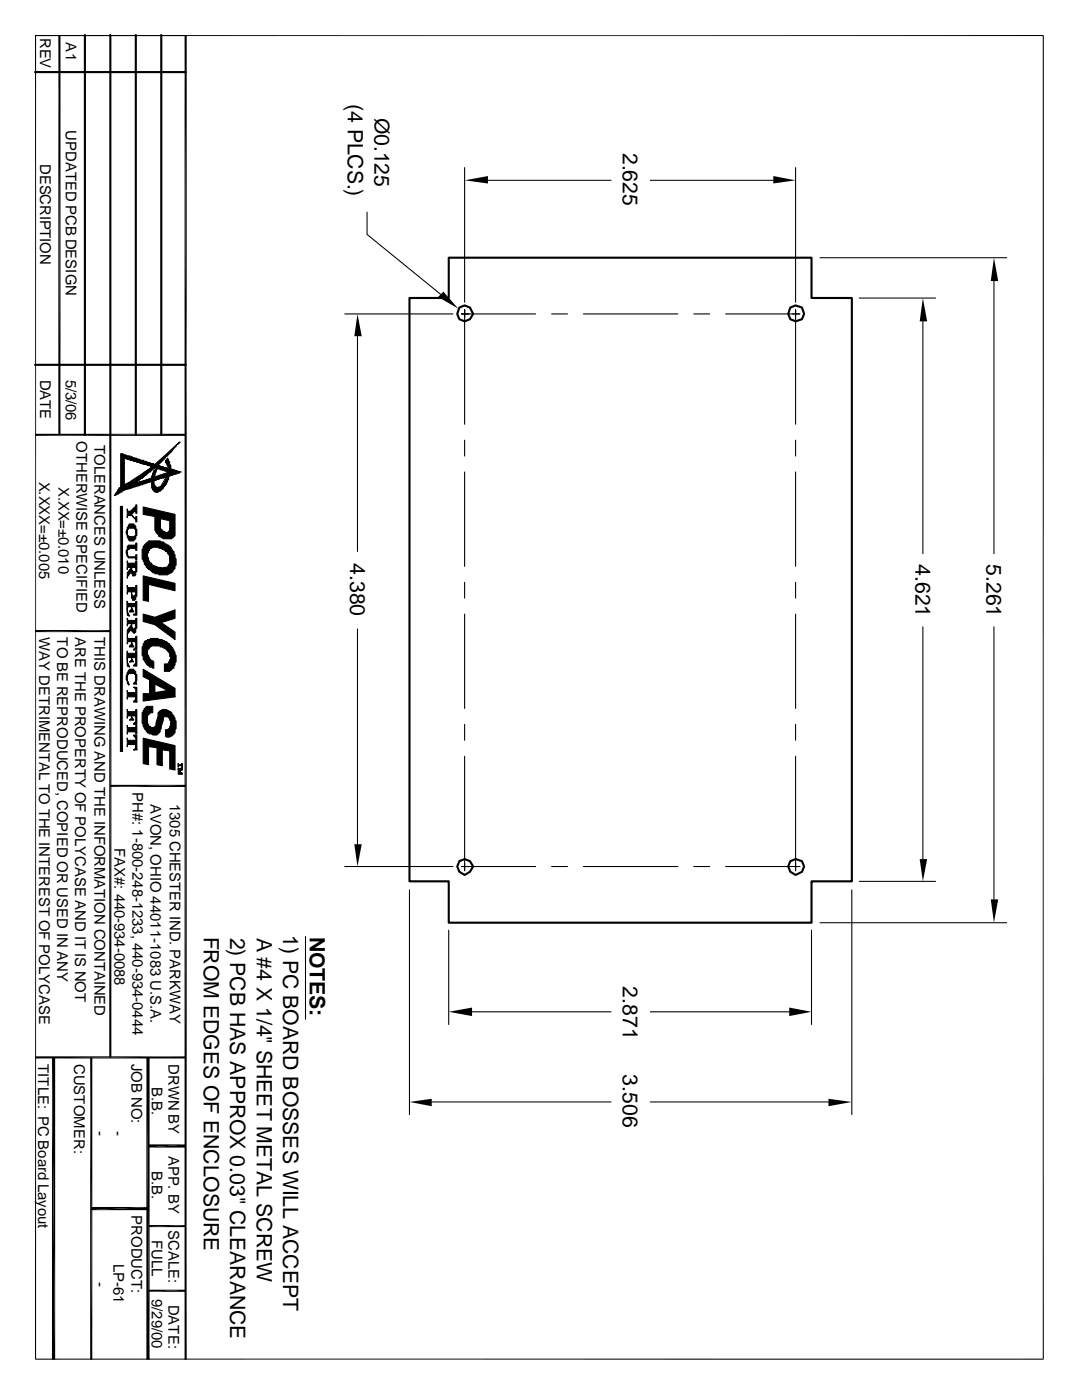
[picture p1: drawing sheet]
<svg xmlns="http://www.w3.org/2000/svg" width="216mm" height="279mm" viewBox="0 0 216 279" stroke-linecap="round" stroke-linejoin="round" font-family="sans-serif">
<g fill="none" stroke="#000" stroke-width=".21">
<path d="M7 7.1h201.3M7.1 7v264.4M208.2 7v264.4M92.7 33.4v26.9M97.4 36h24.5M129.8 36h24.5M158.7 33.4v26.9M73.2 42.3v4.5l14.9 12M163.6 51.4h37.3M171.4 59.5h15.3M198.3 56.1v54.4M68.8 62.7h21.6"/>
<path d="M71.3 67.1v43M92.1 62.7h14.8M92.7 61.8v22.9M110.1 62.7h3.1M116.4 62.7h18.9M138.4 62.7h3.2M144.8 62.7h14.8M158.7 61.8v22.9M184.1 64.1v46.4M22.9 98.8h.2M23.1 98.4l.2 .2h-.2v.2M23.3 98.2l.4 .2-.2-.4 .4 .4"/>
<path d="M23.7 97.6l.6 .6M23.7 97.8l.4 .4M24.1 91.9l1.1-1.1-1.1 1.3 .7 .6-.7 .6 .7 .7-.7 .6 .7 .6-.7 .7 .7 .4-.7-.6 .7-.7-.7-.6 .7-.6-.7-.7 .7-.6M24.1 90.6l6.8 2.1-.2 .2M24.1 92.7l.7 .6-.7 .7 .7 .6-.7 .6 .7 .7-.7 .6 1.1 1.1 2.7-2.6M24.1 97.2l.7 .6M24.1 92.7l.7-.6-.7-.4 .9-.9 1 1.1 .5-.7 1 1.1 .4-.4 1.1 .8M24.1 90.6l1.1 .8 .6-.4-.4 .7-.8-1.1-.5 .4 .7 .7-.7 .6 .7 .6-.7 .7 .7 .6-.7 .6 .7 .7-.7 .6 .7 .4-.7 .7M24.1 90.6h.2l-.2 .2 .7 .6M24.1 90.6v6.6M24.3 97.2l.7 .6zM24.6 97.8l-.7-.4 .7 .6"/>
<path d="M24.6 90.8l-.5 .4 .7 .7-.7-.5 .7-.6 .8 .9M24.8 92.5l-.7-.6 .7 .4-.7 .4M24.8 92.5l-.7 .4 .7 .7-.7 .6 .7 .6-.7 .7 .7 .6-.7 .6 .2 .5-.2-.3 .7-.6M24.8 91.4l5.7 1.7-5.7 3.8M24.8 96.9l-.9 .5-1 1.4M24.8 91.9l-.7 .6 .7 .6-.7 .7 .7 .6-.7 .6 .7 .7-.7 .6M24.8 96.9h.2M24.8 91.4v5.5M24.8 97.8l-1.9 1M25.6 96.3l-2.1 2.3-.2-.2 1.5-1.5M25.8 96.3l.9 .9-1.1-.9 .9 1.1M26 91l.9 1.1 .4-.4"/>
<path d="M26 91.2l-.4 .5M26.2 95.9l1.1 1-1.1-.8-2.3 2.1-.4-.4 1.3-1.1-.7-.4 .7 .6M26.2 91.2l.9 .9 .4-.4 .9 .8M26.2 91.9l-.8-.9-.4 .4 .6-.4 1.1 .9M26.2 91.2l-.6 .5M26.2 91.2l-.4 .5M26.5 95.9l.4 .4M26.7 95.9l1 1M26.7 91.4l-.5 .5M26.9 95.5l.6 .6M26.9 96.5l-.9 .9M26.9 91.4l.8 .9 .5-.4"/>
<path d="M26.9 91.4l-.7 .5M26.9 91.4l-.4 .5M27.1 95.5l.4 .4M27.3 96.3l-1.1 1.1-.8-.9 .6 .9-.8-.9-2.1 2.3M27.3 95.2l.4 .7-.4-.4-2.5 2.3M27.3 92.1l.4-.4 .9 1M27.3 91.4l-.6 .7 .4-.7 1.1 1.1 .4-.6M27.7 96.9l-1-1.2-2.4 2.3-.6-.6M27.9 92.3l.5-.4 .8 .8 .4-.4-.6 .4 .4-.4 1.1 .8-.7-.8-.4 .6M27.9 94.8l.5 .7-.7-.5 .5 .5M27.9 96.7l-.4-.4-.8 .9M27.9 91.7l-.6 .6"/>
<path d="M28.2 94.8l.4 .4M28.4 96.7l-.5-.6-1 1.1-.9-1.1 1.1 1.1M28.4 96.1l.4 .4 .8-.8 .5 .4M28.4 96.1l.6 .4M28.4 96.1l-.9 .8-.4-.4M28.6 94.4l.4 .4-.4-.2-3.2 3-.6-.7 .8 .7-.6-.9 .8 .7M28.6 91.9l1 1M28.6 95.9l.4 .6M28.6 96.5l-.4-.4-.9 .8M28.6 91.9l-.7 .6M28.8 94.4l.4 .4M28.8 95.9l.6 .4-.4-.4-.8 .8-.5-.4 .7 .4"/>
<path d="M28.8 94.2l.4 .4M28.8 95.9l-1.1 1M28.8 92.7l.4-.6 .9 1M28.8 92.1l-.4 .4M29 92.1l.8 .8 .5-.4-.7 .4 .5-.4 .6 .4-.4-.4M29 94.2l.4 .4M29 92.1l-.4 .4M29 92.1l-.6 .4M29.2 94.2l.2 .2M29.4 94l.2 .4-.4-.4-3.4 3.6M29.4 95.7l-1 1M29.4 95.7l.7 .4"/>
<path d="M29.4 95.7l.4 .6M29.8 95.7l.9 .8M29.8 93.6l-2.5 2.5-.4-.4M29.8 95.5l-.8 1M30.1 94l-.5-.2 .5 .4M30.1 93.3l.4 .5M30.1 96.1h.4M30.3 96.1l.2 1.5 .2 .4 .6 .2M30.3 95.9l.4 .4-.4 .4 .4-.8M30.3 95.5l.6-.7-.4-.4 .4 .2-.6 .4 .8 .9 .9-1.1 .4 .7-.7-.5-1 .9M30.3 93.8l-.5-.2 .5 .4M30.3 95.5l.4 .4-.6-.4 .2 .4"/>
<path d="M30.3 95.2l.6 .7M30.3 96.3l.4 .4-.4 .5 1 1M30.3 95.5l-1.1 .8-.4-.4M30.3 95.5h.2M30.3 95.9l-.5 .2M30.3 96.1l-5.5 1.7M30.5 93.1l.2 .5-.4-.3 .2 .3M30.5 92.5l-.4 .6 .6-.6M30.5 96.1l-.2 .2M30.5 95l.6 .7M30.5 93.1l.4 .2M30.5 95.5l-.9 .8-.4-.6"/>
<path d="M30.5 93.1h.2M30.7 96.5l.6 .9 .7-.2M30.7 95.9l-.4 .6 1.4 1.5-1.4-1.7M30.7 96.5v-.6l2.5-.9-1.2 2.2M30.7 96.5l-.4 .4M30.7 94l-.4 1.5M30.7 92.9l-2.8 2.8-.4-.5M30.7 92.9l.6 .4 .4-.4 1.1 1.1 .4-.7 1.3 1.3 .8-.6M30.7 92.9l.2 .4M30.9 96.9l-.4 .7 .4-.4M30.9 93.8l.2 .2v-.2M30.9 92.7l4.9-4.4-4.5 4.6 2.4 .7"/>
<path d="M30.9 94l.2 .2-.6 .6 .2 .2-.2 .5M30.9 93.3l-4.2 3.2 3.6-1M30.9 92.7h-.2l-.4 .4M30.9 92.7l1.1 .9M30.9 92.7l.6 .9M30.9 93.3l3 .9M31.1 93.6l-.4 .6 .2 .2-.2-.4M31.1 92.5l.4 .2-.2-.2M31.1 94l-.6 .6 .4 .4M31.1 97.2l-.6 .6M31.1 97.4l-.4 .4M31.1 92.7l-2.3 2.3-.4-.4"/>
<path d="M31.1 93.3l.4-.4 .9 .9M31.1 95.2l-.8 .9M31.3 93.6h.2M31.3 92.3l.4 .4M31.3 93.6l-.6 1.6 3.2-1M31.3 93.6l-.6 .4M31.5 92.1l.5 .4M31.5 92.3l.2 .2M31.7 97.4l.5 .4-.7-.4-.6 .6M31.7 97.2l-.8 1M31.7 92.1l.3 .2M32 93.8l.4-.7-.7 .5 .5-.5 .8 .9"/>
<path d="M32 97.2l.4 .4M32 93.1l-.5 .5M32 92.9l-.7 .7M32 92.1l.2 .2M32.2 96.9l.4 .5-.2-.5M32.2 92.1l-.2-.2-.9 .8h.2l.9 1.1 .4-.7M32.2 94.8l-.9 .9-.4-.5-.6 .7M32.2 97.2l.4 .4M32.2 91.9l.2 .2M32.2 94.8l.4 .4M32.2 94.8l.6 .4M32.2 91.7l.2 .2"/>
<path d="M32.4 96.7l.4 .5M32.4 93.8l.4-.5 .9 .9 .4-.4M32.4 93.1l1 1.1M32.4 94.8l.4 .4M32.4 91.4l.2 .3M32.4 91.7l.2 .2M32.6 96.7l.2 .2-.8 1.1-.7-.6-.6 .6M32.6 91.2l.2 .2M32.6 91.4l.2 .3M32.8 96.1l.4 .4-.2-.4M32.8 94.6l-.8 .9-.5-.5 .7 .5 1-.9 .5 .4M32.8 94.6l.6 .4-.4-.4"/>
<path d="M32.8 94.6l.4 .6M33 95.7l.4 .4-.4-.2 .2 .4M33 91.9l1.1 1-.4 .4 1.2 1.3 .4-.4 .3 .2-.5-.4-.8 .8-.4-.4M33 93.3l1.5 1.5M33 93.3l-.4 .5M33 93.3l-.6 .5M33.2 95.2l.5 .3-.3-.5 .3 .2-.7 .7M33.2 92.3l.5-.4-.5 .6M33.2 94.4l.7 .6h-.2M33.2 96.5l-1.7 1.7-1.2-1.5M33.2 91.9l.7 .8-.2 .4 .4 .5M33.2 91.7l.7 .6"/>
<path d="M33.4 95.9l-.2-.4 .5 .2-2.6 2.5-.8-.8 .4-.5M33.4 90.8v-.2l.3 .2M33.4 91l-.2-.2v.2l-.4 .2 .2 .2M33.4 96.1l-2.1 2.1M33.4 93.6l-.4 .4M33.7 95.5l-.9 .8 .2 .4-.4-.2 .4 .4M33.7 90.6v-.2l.2 .2M33.7 95l-.5 1.5-1.2 1.3-.7 .4M33.7 92.1l-.3-.4-.4 .4 1.1 1-.4 .5 .4-.3-.7-.6M33.7 93.6l-.7-1.5 .4-.7 .7 2.2h-.2M33.7 93.6l-.5 .4M33.7 93.6h.2"/>
<path d="M33.7 91.7l-.7 .6M33.7 93.6l1 1M33.7 93.6l-.7 .4M33.9 92.3l-.5 .4zM33.9 94.2l.4-.4 .8 .8-.6-.8-1.5 1.4-.4-.6-1.1 1.1-.4-.5 .6 .5-.4-.7-.8 1.1M33.9 90.4v-.2l.2 .2M33.9 90.2l-4.1 4-.4-.4M33.9 92.1l-.5 .4M33.9 92.5l-.5 .4M33.9 93.6l-.5 .6M34.1 93.6l1.9 .6-2.3 .8M34.1 93.6l-.7 .6"/>
<path d="M34.1 94.8l-.4-.4-.9 .8M34.1 94.8l-.7-.4-.8 1.1M34.1 90l.2 .2h-.2M34.5 89.7l-3.6 3.6M34.7 93.8l-1.5 1.4M34.9 94l-.8 .8M35.1 88.9v.2h-.2v.2l-.4 .2-.2 .5M35.3 94.4l-.6-.4-1.5 1.5M35.3 88.7h.3M35.6 94.2l-.5 .4M35.8 94.2v.2v-.2l-.2 .2M36 88.3l-.4 .2h.2"/>
<path d="M36 94.2h.2M92.7 87.8v3.2M92.7 94.2v18.8M158.7 87.8v3.2M158.7 94.2v18.8M92.7 116.2v3.2M158.7 116.2v3.2M71.3 125.5v43M92.7 122.6v18.8M158.7 122.6v18.8M184.1 125.1v46.3M198.3 125.1v54.4"/>
<path d="M92.7 144.6v3.1M92.7 150.9v22.9M158.7 144.6v3.1M158.7 150.9v22.9M68.8 172.9h21.6M81.7 177.6v44.9M92.1 172.9h14.8M110.1 172.9h3.1M116.4 172.9h18.9M138.4 172.9h3.2M144.8 172.9h14.8M170 177.6v44.9"/>
<path d="M171.4 175.9h15.3M61 186.9v16.5M89.5 185.6v18.9M161.9 185.6v18.9M163.6 184.1h37.3M86.1 219.9h35.8M94.2 201.9h27.7M129.8 201.9h27.7M129.8 219.9h35.5M7 271.3h201.3"/>
</g>
<g fill="none" stroke="#000" stroke-width=".42">
<path d="M7 14.4h30M11.9 7v79.8M16.9 7v79.8M22 7v204M27.1 7v79.8M32.2 7v79.8M37 7v264.4M89.5 51.4h72.4v8.1h8.1v116.4h-8.1v8.2h-72.4v-8.2h-7.8v-116.4h7.8zM7 72.8h30M91.7 61.4l1-.4 1.1 .4 .6 1.2-.6 1.1-1.1 .4-1-.4-.5-1.1zM157.7 61.4l1.1-.4 1.2 .4 .4 1.2-.4 1.1-1.2 .4-1.1-.4-.4-1.1zM7 86.8h30"/>
<path d="M7 125.9h15M22 156.8h15M91.7 171.9l1-.5 1.1 .5 .6 1-.6 1.1-1.1 .6-1-.6-.5-1.1zM157.7 171.9l1.1-.5 1.2 .5 .4 1-.4 1.1-1.2 .6-1.1-.6-.4-1.1zM7 211h30M18.2 211v60.4M29.6 244.7h7.4M29.6 257.6h7.4"/>
</g>
<g fill="#000">
<path d="M37 7h.3l-.5 .2zM92.7 36l4.7-.9v1.5zM154.3 35.1l4.4 .9-4.4 .6zM87.4 59.3l1.1-1.1 2.9 3.4zM198.3 51.4l.9 4.7h-1.5zM71.3 62.7l.9 4.4h-1.5zM184.1 59.5l.9 4.6h-1.5zM23.9 101l.7 49.1h-.7zM23.9 101h.7v49.1zM70.7 168.5h1.5l-.9 4.4zM183.5 171.4h1.5l-.9 4.5zM197.7 179.5h1.5l-.9 4.6z"/>
<path d="M81.7 219.9l4.4-.6v1.5zM89.5 201.9l4.7-.8v1.7zM157.5 201.1l4.4 .8-4.4 .9zM165.3 219.3l4.7 .6-4.7 .9zM29.6 228.4h7.4l-7.4 .6zM29.6 229l7.4-.6v.6zM18.2 240.9h11.4l-11.4 .6zM18.2 241.5l11.4-.6v.6zM10.4 211l.6 60.4h-.6zM10.4 211h.6v60.4zM29.2 211l.6 60.4h-.6zM29.2 211h.6v60.4z"/>
</g>
<g fill="#000" stroke="#000" stroke-width=".21">
<path d="M26.2 113.2v.9l-.8 1v.3v-1.1z" fill-rule="evenodd"/>
<path d="M25.8 104.6h.9l.2 .4h.2v1.3v-.7h-.2v-.2h-1.3l-.2 .4v.5v-1.1h.2v-.4h.2z" fill-rule="evenodd"/>
<path d="M25.4 112v.4h1.7v-.2v1.3v-.3h-.9v1.1v-1.1h-.8v.5z" fill-rule="evenodd"/>
<path d="M25.4 116.8v.5h1.7v-.2v1.2v-.2h-.9v1.1v-1.1h-.8v.4z" fill-rule="evenodd"/>
<path d="M25.4 101.6v.4h.6l.9-.8h.2v-.4h.2v1.6h-.2v-.4h-.2l-.7 .7v.2h-.8v.4z" fill-rule="evenodd"/>
<path d="M26.2 102.7l.7 .8h.2v-.4h.2v1h-.2v-.4l-.9-.8z" fill-rule="evenodd"/>
<path d="M25.4 105.6v1.3l.4 .2h1.1v-.2h.2v-1.3h.2v1.3h-.2v.6h-.2l-.2 .4h-.9v-.2h-.2v-.4h-.2v-.6l-.2-.2v-.5z" fill-rule="evenodd"/>
<path d="M25.6 108.8h1.5v-.4h.2v1.5h-.2l-.2-.5h-1.1v.2l-.4 .3v1v-.4h-.2v-.6l.2-.3v-.6h.2z" fill-rule="evenodd"/>
<path d="M25.4 110.3v.6h.2v.2h1.5v-.4h.2v1.1h-.2v-.5h-1.5v-.2h-.2z" fill-rule="evenodd"/>
<path d="M27.1 112h.2v2.1h-.2v.6l-.2 .2h-.4v-.4h-.3v-1.3v.7h.3v.2h.6z" fill-rule="evenodd"/>
<path d="M27.1 116.8h.2v2.2l-.4 .8h-.4l-.3-.4v-1.3v.6h.3v.3h.4v-.3h.2z" fill-rule="evenodd"/>
<path d="M32 103.5v1.9l.6 .6 .4 .3h.4l.5-.5v-.4v2.1h-1.3l-.4-.2v-.2h-.5z" fill-rule="evenodd"/>
<path d="M28.8 108.8l.6-.6h.2v-.3h2.4l.2 .3h.4l1.5 1-.2 2.6v-.9l-.7-.8h-.2v-.2l-.8-.5h-.5l-.2-.2h-1l-.7 .4v.3h-.2v.4l-.2 .2v3l-.4-.9h-.2v-.4l-.4-.7v-1.9z" fill-rule="evenodd"/>
<path d="M28.6 101.2l6.3 1.5v4.2l-.4 .4h-.2v.2h-.4v-3.6l-1.9-.4-.3 3.6v-.2l-.8-1.1v-2.7l-2.3-.4z" fill-rule="evenodd"/>
<path d="M28.6 114.9l6.3 1.5v1.5l-5.3-1.3v3.4l-1-.2z" fill-rule="evenodd"/>
<path d="M29.4 110.9l.2 .4v.7h.2v.2l.5 .2 .2 .4 .4 .2h.4v.2h.9l.2 .3 .2-.3h.6l.5-.4v-.2h.2l.2-3.4 .4 .9h.2v.4l.2 .2v.6l.2 .2v1.3h-.2v.7l-.4 .4v.2h-.2v.2l-.9 .4h-1.7l-.2-.2h-.6v-.2h-.4v-.2h-.2l-.5-.4h-.2v-.2h-.2z" fill-rule="evenodd"/>
<path d="M25.4 120v2.3h.2v.5h.2v.2l-.4-.2z" fill-rule="evenodd"/>
<path d="M25.4 130v2.3l.4 .8-.4-.2z" fill-rule="evenodd"/>
<path d="M25.4 134.4v1.5l.2 .2v.4h.2l-.2 .2-.2-.4v-.6h-.2v-.9h.2z" fill-rule="evenodd"/>
<path d="M26.2 124.7v.8l-.8 1.1v.2v-1.1z" fill-rule="evenodd"/>
<path d="M26.2 121.1v.4h.3v.4h.2v.2h-.9v-.2l.4-.2z" fill-rule="evenodd"/>
<path d="M26.2 128.1v.4h.3v.4h.2v.2h-.9v-.2l.4-.2z" fill-rule="evenodd"/>
<path d="M26.2 131.2l.5 .9h-.9l.4-.2z" fill-rule="evenodd"/>
<path d="M25.4 120l.2 .4h1.5v-.2v1.7v-.8h-.9v.2v-.2h-.6l-.2 .2v.4z" fill-rule="evenodd"/>
<path d="M25.4 123.4l.2 .4h1.5v-.2v1.3v-.4h-.9v1.2v-1.2h-.6l-.2 .4z" fill-rule="evenodd"/>
<path d="M25.4 127l.2 .4h1.5v-.2v1.1v-.2h-.9v.2v-.2h-.6l-.2 .4z" fill-rule="evenodd"/>
<path d="M25.4 130.2v.2h1.7v-.2v1.7v-.7h-1.7v.5z" fill-rule="evenodd"/>
<path d="M25.8 133.6h.9v.2l.4 .2v1.3v-.7h-.2v-.2h-1.3l-.2 .4v.5v-1.1l.2-.4h.2z" fill-rule="evenodd"/>
<path d="M25.4 137.8v.4h1.7v.9h-1.7v.4z" fill-rule="evenodd"/>
<path d="M27.1 120h.2v2.8h-.6v-.2l.4-.3z" fill-rule="evenodd"/>
<path d="M27.1 123.4h.2v1.9l-.2 .2v.7l-.4 .2-.2-.5h-.3v-1.4v.6l.3 .4h.4v-.2h.2z" fill-rule="evenodd"/>
<path d="M27.1 127h.2v2.8h-.6l.2-.5h.2z" fill-rule="evenodd"/>
<path d="M27.1 130h.2v2.9h-.6l.2-.4h.2z" fill-rule="evenodd"/>
<path d="M27.1 134.6h.2v1.3h-.2v.4z" fill-rule="evenodd"/>
<path d="M27.1 135.7v.6l.2 .2h-.6l.2-.4h.2z" fill-rule="evenodd"/>
<path d="M29.4 130.2v.4l.4 .8 .9 .7v1.2l-.4-.2h-.5v-.2l-.4-.2z" fill-rule="evenodd"/>
<path d="M29 127.8h.4v-.2h.4l.3-.2h1.4l.2 .2h.7v.2h.4l.4 .3 .5 .4h.2l.2 .4v2.3v-.2h-.2v-.6l-.5-.4v-.2h-.2v-.3l-.8-.4h-.4v-.2h-1.7l-.5 .2v.2l-.4 .5v2.9l-.2-.4h-.2l-.2-.6h-.2v-.7l-.2-.2v-1.7z" fill-rule="evenodd"/>
<path d="M30.9 124.7l1.3-.5 2.7 2v1.4z" fill-rule="evenodd"/>
<path d="M28.6 122.6l2.3 .6 4-1.5v1.7l-4 1.3-2.3-.7z" fill-rule="evenodd"/>
<path d="M28.6 133.6l6.3 3.8v1.7l-1.5-1.3-2.5-1.3-1.1 1.9v-2.7l-1.2-.7z" fill-rule="evenodd"/>
<path d="M28.6 138.4h1.2l1.1-1.9v1.7l2.5-.4 1.5 1.3-6.3 .8z" fill-rule="evenodd"/>
<path d="M34.1 128.9l.4 .4 .4 .9v.4l.2 .2v1.3l-.4 .8v.4l-.8 .5v.2h-1.1v-1.5h.6l.3-.4h.2v-.4l.2-.3z" fill-rule="evenodd"/>
<path d="M26.2 142.9l.5 .8h-.9l.4-.4z" fill-rule="evenodd"/>
<path d="M25.4 141.6v.4h1.7v-.2v1.3v-.2h-1.7v.4z" fill-rule="evenodd"/>
<path d="M25.4 147.3v.4h1.7v.9h-1.7v.4z" fill-rule="evenodd"/>
<path d="M26.7 137.2h.6v2.9l-.2-.8v-1.9z" fill-rule="evenodd"/>
<path d="M27.1 139.3l.2 .8h-.6l.2-.4h.2z" fill-rule="evenodd"/>
<path d="M27.1 141.6h.2v3h-.6l.2-.5h.2z" fill-rule="evenodd"/>
<path d="M25.4 144.8v.4h1.7v-.4h.2v1.7h-.2v-.5h-1.7v.5z" fill-rule="evenodd"/>
<path d="M26.7 146.7h.6v2.9l-.2-.8v-1.7h-.2z" fill-rule="evenodd"/>
<path d="M27.1 148.8l.2 .8h-.6l.4-.2z" fill-rule="evenodd"/>
<path d="M28.8 141.4l.4-.2v-.2h1.3v1.2h-.4l-.7 .7v3.1h-.2v-.2l-.4-.4-.2-.4v-.4l-.2-.2v-2.2z" fill-rule="evenodd"/>
<path d="M34.1 144.4v2.5l-.2 .2h-.7l-.2-.2v-1.3h.4l.5-.2z" fill-rule="evenodd"/>
<path d="M28.6 147.3l6.3 1.5v4.9l-1-.2v-3.6l-1.5-.3v3.2l-1.1-.2v-3.4l-1.7-.2v3.6l-1-.2z" fill-rule="evenodd"/>
<path d="M29.4 143.5v.9l.2 .4 .5 .2v.2h.6l.4-.4 .4-1.9v-.7l.9-.6h.8l.9 .4v.2h.2v.3l.6 .8v.4l.2 .2v1.5l-.2 .2v.7h-.2v.2l-.4 .4h-.2v-3l-.4-.8h-.5l-.2-.2-.4 .2v.6l-.4 1.3v.4l-.2 .2v.4l-.5 .5h-.2v.2h-.8l-.2-.2h-.5l-.4-.2z" fill-rule="evenodd"/>
<path d="M35.6 154.1h.2v.2h.4v.2h-.6z" fill-rule="evenodd"/>
<path d="M35.6 153.2l.2 .3h.4h-.6v.2z" fill-rule="evenodd"/>
<path d="M35.6 152.4v.2h.8v.2h-.8v.2z" fill-rule="evenodd"/>
<path d="M36.2 152.4h.2v.8v-.6z" fill-rule="evenodd"/>
<path d="M36.2 153h.2v-.2v.4h-.2z" fill-rule="evenodd"/>
<path d="M35.6 153.9l.8 .4v.2h-.2v-.2z" fill-rule="evenodd"/>
<path d="M35.6 153.9l.8-.4v-.3v.5z" fill-rule="evenodd"/>
</g>
<g font-size="4.2">
<text x="69.4" y="20.7" transform="rotate(90 69.4 20.7)">(4 PLCS.)</text>
<text x="74.7" y="23.5" transform="rotate(90 74.7 23.5)">Ø0.125</text>
<text x="124.2" y="30.5" transform="rotate(90 124.2 30.5)">2.625</text>
<text x="69.8" y="112.4" transform="rotate(90 69.8 112.4)">4.380</text>
<text x="182.7" y="112.6" transform="rotate(90 182.7 112.6)">4.621</text>
<text x="196.8" y="112.6" transform="rotate(90 196.8 112.6)">5.261</text>
<text x="40.6" y="186.9" transform="rotate(90 40.6 186.9)">FROM EDGES OF ENCLOSURE</text>
<text x="45.9" y="187.1" transform="rotate(90 45.9 187.1)">2) PCB HAS APPROX 0.03&quot; CLEARANCE</text>
<text x="51.2" y="187.1" transform="rotate(90 51.2 187.1)">A #4 X 1/4&quot; SHEET METAL SCREW</text>
<text x="56.5" y="186.7" transform="rotate(90 56.5 186.7)">1) PC BOARD BOSSES WILL ACCEPT</text>
<text x="61.8" y="186.9" transform="rotate(90 61.8 186.9)">NOTES:</text>
<text x="124.2" y="196.8" transform="rotate(90 124.2 196.8)">2.871</text>
<text x="124.2" y="214.4" transform="rotate(90 124.2 214.4)">3.506</text>
</g>
<g font-size="3">
<text x="8" y="7.6" transform="rotate(90 8 7.6)">REV</text>
<text x="13.1" y="8.5" transform="rotate(90 13.1 8.5)">A1</text>
<text x="13.1" y="26" transform="rotate(90 13.1 26)">UPDATED PCB DESIGN</text>
<text x="8" y="32.8" transform="rotate(90 8 32.8)">DESCRIPTION</text>
<text x="8" y="75.8" transform="rotate(90 8 75.8)">DATE</text>
<text x="13.1" y="75.8" transform="rotate(90 13.1 75.8)">5/3/06</text>
<text x="15.2" y="88.1" transform="rotate(90 15.2 88.1)">OTHERWISE SPECIFIED</text>
<text x="18.8" y="88.9" transform="rotate(90 18.8 88.9)">TOLERANCES UNLESS</text>
<text x="7.8" y="96.1" transform="rotate(90 7.8 96.1)">X.XXX=±0.005</text>
<text x="11.6" y="97.2" transform="rotate(90 11.6 97.2)">X.XX=±0.010</text>
<text x="7.8" y="127.2" transform="rotate(90 7.8 127.2)">WAY DETRIMENTAL TO THE INTEREST OF POLYCASE</text>
<text x="11.4" y="127.2" transform="rotate(90 11.4 127.2)">TO BE REPRODUCED, COPIED OR USED IN ANY</text>
<text x="15" y="127.2" transform="rotate(90 15 127.2)">ARE THE PROPERTY OF POLYCASE AND IT IS NOT</text>
<text x="18.8" y="127.2" transform="rotate(90 18.8 127.2)">THIS DRAWING AND THE INFORMATION CONTAINED</text>
<text x="26.5" y="158.1" transform="rotate(90 26.5 158.1)">PH#: 1-800-248-1233, 440-934-0444</text>
<text x="30.1" y="160.4" transform="rotate(90 30.1 160.4)">AVON, OHIO 44011-1083 U.S.A.</text>
<text x="33.9" y="160.4" transform="rotate(90 33.9 160.4)">1305 CHESTER IND. PARKWAY</text>
<text x="22.9" y="169.3" transform="rotate(90 22.9 169.3)">FAX#: 440-934-0088</text>
<text x="7.6" y="212.3" transform="rotate(90 7.6 212.3)">TITLE: PC Board Layout</text>
<text x="14.8" y="212.3" transform="rotate(90 14.8 212.3)">CUSTOMER:</text>
<text x="26.2" y="212.3" transform="rotate(90 26.2 212.3)">JOB NO:</text>
<text x="33.7" y="212.3" transform="rotate(90 33.7 212.3)">DRWN BY</text>
<text x="30.3" y="217" transform="rotate(90 30.3 217)">B.B.</text>
<text x="19" y="225.6" transform="rotate(90 19 225.6)">-</text>
<text x="22.6" y="225.6" transform="rotate(90 22.6 225.6)">-</text>
<text x="30.3" y="233.7" transform="rotate(90 30.3 233.7)">B.B.</text>
<text x="33.7" y="230.7" transform="rotate(90 33.7 230.7)">APP. BY</text>
<text x="26.2" y="242.6" transform="rotate(90 26.2 242.6)">PRODUCT:</text>
<text x="33.7" y="245.5" transform="rotate(90 33.7 245.5)">SCALE:</text>
<text x="30.3" y="247.4" transform="rotate(90 30.3 247.4)">FULL</text>
<text x="19" y="255.9" transform="rotate(90 19 255.9)">-</text>
<text x="22.6" y="252.3" transform="rotate(90 22.6 252.3)">LP-61</text>
<text x="30.3" y="259.3" transform="rotate(90 30.3 259.3)">9/29/00</text>
<text x="33.7" y="260.3" transform="rotate(90 33.7 260.3)">DATE:</text>
</g>
</svg>
